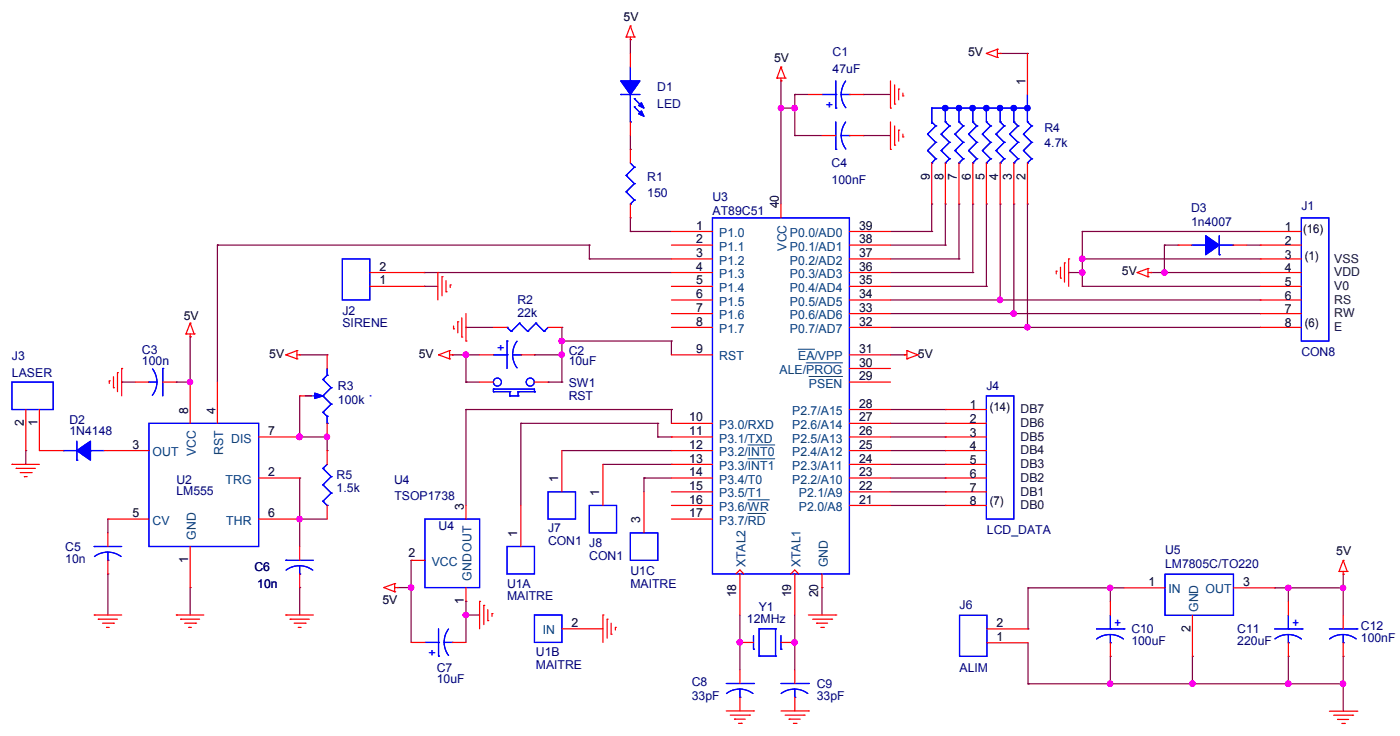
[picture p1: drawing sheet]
<svg xmlns="http://www.w3.org/2000/svg" width="296mm" height="156mm" viewBox="0 0 296 156" stroke-linecap="round" stroke-linejoin="round" font-family="sans-serif">
<!-- layer: Calque 1 -->
<path d="M86.9 124.2h.1M86.9 124.2v11.6M98.5 127.1h.1M98.5 127.1v2.9" fill="none" stroke="#800040" stroke-width=".25"/>
<circle cx="86.9" cy="124.2" r=".56" fill="#f0f"/>
<circle cx="86.9" cy="124.2" r=".56" fill="none" stroke="#f0f" stroke-width=".25"/>
<path d="M98.5 130h.1M98.5 130v5.8M98.5 130h2.9" fill="none" stroke="#800040" stroke-width=".25"/>
<circle cx="98.5" cy="130" r=".57" fill="#f0f"/>
<circle cx="98.5" cy="130" r=".57" fill="none" stroke="#f0f" stroke-width=".25"/>
<path d="M165.1 17.1h.1M165.1 17.1v26M165.1 22.9h.1" fill="none" stroke="#800040" stroke-width=".25"/>
<circle cx="165.1" cy="22.8" r=".56" fill="#f0f"/>
<circle cx="165.1" cy="22.8" r=".56" fill="none" stroke="#f0f" stroke-width=".25"/>
<path d="M168 20h.1M168 20h2.9M182.5 20h.1M182.5 20h5.8M165.1 22.9h.1M165.1 22.9h2.9M168 28.7h.1M168 22.9h.1M168 22.9v5.8M168 28.7h5.8M182.5 28.7h.1M182.5 28.7h5.8" fill="none" stroke="#800040" stroke-width=".25"/>
<circle cx="168" cy="22.8" r=".56" fill="#f0f"/>
<circle cx="168" cy="22.8" r=".56" fill="none" stroke="#f0f" stroke-width=".25"/>
<g fill="none" stroke="#800040" stroke-width=".25">
<path d="M133.3 8.4h.1M133.3 8.4v2.9M168 20h.1M168 20v2.9M46 51.8h.1M46 51.8v29M133.3 48.9h8.6M133.3 46.1h.1M133.3 48.9h.1M133.3 46.1v2.8M5.5 95.2h.1M5.5 95.2v3"/>
<path d="M37.3 80.8h.1M37.3 80.8h2.9M63.4 92.4h.1M63.4 92.4h5.8M22.8 109.7h.1M22.8 109.7v2.9M63.4 109.7h.1M63.4 109.7v5.8M22.8 121.3h.1M22.8 121.3v8.7M40.2 124.2h.1M40.2 124.2v5.8"/>
<path d="M63.4 124.2h.1M63.4 124.2v5.8"/>
</g>
<circle cx="69.1" cy="92.3" r=".56" fill="#f0f"/>
<circle cx="69.1" cy="92.3" r=".56" fill="none" stroke="#f0f" stroke-width=".25"/>
<circle cx="63.3" cy="92.3" r=".56" fill="#f0f"/>
<circle cx="63.3" cy="92.3" r=".56" fill="none" stroke="#f0f" stroke-width=".25"/>
<path d="M63.4 83.7h.1M63.4 83.7v8.7" fill="none" stroke="#800040" stroke-width=".25"/>
<circle cx="63.3" cy="92.3" r=".56" fill="#f0f"/>
<circle cx="63.3" cy="92.3" r=".56" fill="none" stroke="#f0f" stroke-width=".25"/>
<path d="M63.4 109.7h.1M63.4 109.7h5.8" fill="none" stroke="#800040" stroke-width=".25"/>
<circle cx="63.3" cy="109.7" r=".56" fill="#f0f"/>
<circle cx="63.3" cy="109.7" r=".56" fill="none" stroke="#f0f" stroke-width=".25"/>
<path d="M40.2 71.2h.1M40.2 71.2v9.6" fill="none" stroke="#800040" stroke-width=".25"/>
<circle cx="40.2" cy="80.8" r=".56" fill="#f0f"/>
<circle cx="40.2" cy="80.8" r=".56" fill="none" stroke="#f0f" stroke-width=".25"/>
<path d="M95.6 75h.1M95.6 75h2.9M113 75h.1M118.8 72.1h.1M118.8 72.1v2.9h-5.8M25.7 80.8h.1M25.7 80.8h2.9M115.9 80.8h.1M115.9 80.8h2.9M63.4 101h.1M63.4 101v8.7" fill="none" stroke="#800040" stroke-width=".25"/>
<circle cx="118.7" cy="75" r=".56" fill="#f0f"/>
<circle cx="118.7" cy="75" r=".56" fill="none" stroke="#f0f" stroke-width=".25"/>
<path d="M98.5 75h.1M98.5 75h2.9M98.5 80.8h.1M98.5 80.8h2.9" fill="none" stroke="#800040" stroke-width=".25"/>
<circle cx="98.5" cy="75" r=".57" fill="#f0f"/>
<circle cx="98.5" cy="75" r=".57" fill="none" stroke="#f0f" stroke-width=".25"/>
<path d="M98.5 69.2h.1M98.5 75v5.8M98.5 69.2h5.8M98.5 80.8h.1M156.4 135.8h.1M156.4 135.8v5.8M168 135.8h.1M168 135.8v5.8" fill="none" stroke="#800040" stroke-width=".25"/>
<circle cx="168" cy="135.8" r=".56" fill="#f0f"/>
<circle cx="168" cy="135.8" r=".56" fill="none" stroke="#f0f" stroke-width=".25"/>
<g fill="none" stroke="#800040" stroke-width=".25">
<path d="M211.5 11.3h5.7M217.2 11.3h.1M46 51.8h78.6M46 51.8h.1M89.7 57.6h.1M89.7 57.6h52.2M124.6 54.7h.1M124.6 51.8h.1M124.6 51.8v2.9M124.6 54.7h17.3M188.3 57.6h17.4M188.3 54.7h14.4"/>
<path d="M188.3 51.8h11.6M188.3 48.9h8.7M197 48.9h.1M197 43.1h.1M197 43.1v5.8M199.9 51.8h.1M199.9 43.1h.1M199.9 43.1v8.7M202.7 54.7h.1M202.7 43.1h.1M202.7 43.1v11.6M205.7 57.6h.1"/>
<path d="M205.7 43.1h.1M205.7 43.1v14.5M208.5 43.1h.1M208.5 43.1v17.4M211.5 43.1h.1M211.5 43.1v20.3M214.3 43.1h.1M214.3 43.1v23.2M217.2 43.1h.1M217.2 43.1v26.1M63.4 75h5.8M69.2 75h.1"/>
<path d="M89.7 60.5h.1M89.7 60.5h2.9M118.8 72.1h23.1M118.8 72.1h.1M118.8 75v5.8M141.9 72.1h.1M141.9 72.1v2.9M188.3 75h2.9M188.3 60.5h20.2M188.3 63.4h23.2M188.3 66.3h26M188.3 69.2h28.9"/>
<path d="M191.2 75h.1M208.5 60.5h.1M211.5 63.4h.1M214.3 66.3h.1M217.2 69.2h.1M69.2 95.2h.1M69.2 92.4v2.8M118.8 80.8h.1M188.3 98.2h11.6M188.3 95.2h11.6M188.3 92.4h11.6M188.3 89.5h11.6"/>
<path d="M188.3 86.6h11.6M199.9 98.2h.1M199.9 95.2h.1M199.9 92.4h.1M199.9 89.5h.1M199.9 86.6h.1M188.3 106.8h11.6M188.3 104h11.6M188.3 101h11.6M199.9 106.8h.1M199.9 104h.1M199.9 101h.1"/>
<path d="M173.8 124.2h.1M173.8 124.2v5.8"/>
</g>
<circle cx="118.7" cy="72.1" r=".56" fill="#f0f"/>
<circle cx="118.7" cy="72.1" r=".56" fill="none" stroke="#f0f" stroke-width=".25"/>
<path d="M118.8 69.2h.1M118.8 69.2v2.9M217.2 69.2h49.2M266.4 69.2h.1" fill="none" stroke="#800040" stroke-width=".25"/>
<circle cx="217.2" cy="69.2" r=".56" fill="#f0f"/>
<circle cx="217.2" cy="69.2" r=".56" fill="none" stroke="#f0f" stroke-width=".25"/>
<path d="M214.3 66.3h52.1M266.4 66.3h.1" fill="none" stroke="#800040" stroke-width=".25"/>
<circle cx="214.3" cy="66.3" r=".57" fill="#f0f"/>
<circle cx="214.3" cy="66.3" r=".57" fill="none" stroke="#f0f" stroke-width=".25"/>
<path d="M211.5 63.4h54.9M266.4 63.4h.1" fill="none" stroke="#800040" stroke-width=".25"/>
<circle cx="211.4" cy="63.4" r=".56" fill="#f0f"/>
<circle cx="211.4" cy="63.4" r=".56" fill="none" stroke="#f0f" stroke-width=".25"/>
<path d="M228.8 57.6h.1M228.8 57.6v2.9M228.8 60.5h37.6M228.8 60.5h.1" fill="none" stroke="#800040" stroke-width=".25"/>
<circle cx="228.8" cy="57.6" r=".57" fill="#f0f"/>
<circle cx="228.8" cy="57.6" r=".57" fill="none" stroke="#f0f" stroke-width=".25"/>
<path d="M228.8 54.7h37.6M266.4 54.7h.1" fill="none" stroke="#800040" stroke-width=".25"/>
<circle cx="228.8" cy="54.7" r=".57" fill="#f0f"/>
<circle cx="228.8" cy="54.7" r=".57" fill="none" stroke="#f0f" stroke-width=".25"/>
<path d="M225.9 57.6h2.9M228.8 57.6h.1M228.8 54.7h.1M228.8 54.7v2.9M156.4 135.8h.1M156.4 130v5.8" fill="none" stroke="#800040" stroke-width=".25"/>
<circle cx="156.4" cy="135.8" r=".57" fill="#f0f"/>
<circle cx="156.4" cy="135.8" r=".57" fill="none" stroke="#f0f" stroke-width=".25"/>
<g fill="none" stroke="#800040" stroke-width=".25">
<path d="M133.3 31.6h.1M133.3 28.7v2.9M228.8 48.9h37.6M228.8 48.9h.1M228.8 54.7h.1M228.8 48.9v5.8M246.2 57.6h.1M246.2 57.6h20.2M98.5 86.6h.1M98.5 86.6v20.2M98.5 86.6h43.4M110.1 89.5h.1"/>
<path d="M110.1 89.5v17.3M110.1 89.5h29M118.8 95.2h23.1M127.5 98.2h14.4M139.1 89.5h.1M139.1 92.4h.1M139.1 89.5v2.9M139.1 92.4h2.8M141.9 86.6h.1M141.9 92.4h.1M141.9 95.2h.1M141.9 98.2h.1"/>
<path d="M141.9 86.6v2.9M86.9 118.4h.1M86.9 118.4v5.8M136.1 101h.1M136.1 101v3M136.1 101h5.8M84 124.2h2.9M86.9 124.2h.1M168 135.8h.1M168 130v5.8"/>
</g>
<circle cx="246.2" cy="57.6" r=".56" fill="#f0f"/>
<circle cx="246.2" cy="57.6" r=".56" fill="none" stroke="#f0f" stroke-width=".25"/>
<path d="M243.3 57.6h.1M246.2 51.8h.1M246.2 51.8h2.9M246.2 51.8v5.8h-2.9M249.1 51.8h.1M263.6 51.8h2.8M266.4 51.8h.1" fill="none" stroke="#800040" stroke-width=".25"/>
<g fill="none" stroke="#f00" stroke-width=".25">
<path d="M132.4 7.8h1.7M132.4 7.8h.1M133.3 8.4h.1M133.3 5.5h.1M133.3 7.8v.6M133.3 5.5l.8 2.3M133.3 5.5l-.9 2.3M134.1 7.8h.1M164.3 16.5h1.7M164.3 16.5h.1M165.1 14.2l-.8 2.3M165.1 17.1h.1"/>
<path d="M165.1 14.2h.1M165.1 16.5v.6M165.1 14.2l.9 2.3M166 16.5h.1M188.3 17.1v5.8M189.1 17.9v4.1M190 18.8h.1M190 18.8v2.3M190.9 19.7v.6M208.5 11.3l2.4 .8M208.5 11.3h.1M210.9 12.1h.1"/>
<path d="M210.9 10.4h.1M210.9 10.4v1.7M210.9 11.3h.6M210.9 10.4l-2.4 .9M211.5 11.3h.1M188.3 22.9h.1M188.3 31.6h.1M188.3 25.8v5.8M189.1 22h.1M189.1 30.7h.1M189.1 26.6v4.1M190 27.5h.1"/>
<path d="M190 27.5v2.3M190.9 20.3h.1M190.9 28.9h.1M190.9 28.4v.5M92.6 57.6h.1M92.6 57.6v5.8M93.4 58.5h.1M93.4 58.5v4M94.3 59.3v2.4M223.3 57.3h.1M223.3 57.3v.6M224.2 58.8h.1"/>
<path d="M224.2 56.5v2.3M225 55.6h.1M225 55.6v4M225.9 54.7h.1M225.9 54.7v5.8M240.4 57.6h.1M240.4 57.6l2.3 .9M242.7 56.8h.1M242.7 58.5h.1M242.7 56.8v1.7M242.7 57.6h.6M242.7 56.8l-2.3 .8"/>
<path d="M243.3 57.6h.1M24 79.6v2.4M24.8 78.8h.1M24.8 78.8v4M25.7 77.9h.1M25.7 77.9v5.8M39.3 70.6h.1M39.3 70.6h1.8M40.2 71.2h.1M40.2 68.3h.1M40.2 70.6v.6M40.2 68.3l-.9 2.3"/>
<path d="M40.2 68.3l.9 2.3M41.1 70.6h.1M60.4 75h.1M60.4 75l2.4 .9M62.8 74.1h.1M62.8 75.9h.1M62.8 74.1v1.8M62.8 75h.6M62.8 74.1l-2.4 .9M63.4 75h.1M92.7 75l2.3 .9M92.7 75h.1"/>
<path d="M94.3 61.7h.1M95 75.9h.1M95 74.1h.1M95 75h.6M95 74.1v1.8M95 74.1l-2.3 .9M95.2 60.2h.1M95.2 60.2v.6M95.6 75h.1M95.9 69.5h.1M95.9 68.9v.6M96.8 68h.1"/>
<path d="M96.8 68v2.4M97.6 71.2h.1M97.6 67.2v4M98.5 72.1h.1M98.5 66.3v5.8M101.4 75h2.9M110.1 75h2.9M191.2 75h.5M191.2 75h.1M191.7 74.1l2.4 .9M191.7 75.9h.1M191.7 74.1h.1"/>
<path d="M191.7 74.1v1.8M194.1 75h.1M194.1 75l-2.4 .9M2.5 98.2h.1M2.5 98.2h5.8M3.4 99h4.1M3.4 99h.1M4.3 99.9h2.3M6.6 99.9h.1M23.1 80.5h.1M23.1 80.5v.6M24 82h.1"/>
<path d="M127.5 98.2v8.6M5.2 100.7h.5M5.2 100.7h.1M22.8 112.6v2.9M22.8 118.4v2.9M86.9 118.4h2.9M98.5 106.8v2.9M19.9 130h.1M19.9 130h5.8M20.8 130.9h4M20.8 130.9h.1M21.7 131.7h2.3"/>
<path d="M22.5 132.6h.6M22.5 132.6h.1M24 131.7h.1M37.3 130h.1M37.3 130h5.8M38.2 130.9h.1M38.2 130.9h4M39 131.7h2.3M39.9 132.6h.6M39.9 132.6h.1M41.3 131.7h.1M60.4 130h.1"/>
<path d="M60.4 130h5.8M61.3 130.9h4.1M61.3 130.9h.1M62.2 131.7h2.3M63.1 132.6h.6M63.1 132.6h.1M64.5 131.7h.1M81.2 124.2h.1M81.2 124.2l2.2 .9M83.4 123.4l-2.2 .8M83.4 125.1h.1M83.4 123.4h.1"/>
<path d="M83.4 123.4v1.7M83.4 124.2h.6M84 124.2h.1M98.5 124.2v2.9M101.4 127.1h.1M101.4 127.1v5.8M102.3 128h.1M102.3 128v4M103.1 131.2h.1M103.1 128.9v2.3M104 129.7h.1M104 129.7v.6"/>
<path d="M127.5 130h.1M127.5 130v5.8M128.4 130.9h.1M128.4 130.9v4M129.2 134.1h.1M129.2 131.7v2.4M130.1 132.6h.1M130.1 132.6v.6M170.9 130h5.8M171.8 130.9h4M172.6 131.7h2.4M172.6 131.7h.1"/>
<path d="M173.5 132.6h.6M174.1 132.6h.1M175.8 130.9h.1M176.7 130h.1M153.5 150.3h5.8M154.4 151.2h4.1M155.3 152h.1M155.3 152h2.3M156.1 152.9h.6M156.7 152.9h.1M158.5 151.2h.1M159.3 150.3h.1"/>
<path d="M165.1 150.3h5.8M166 151.2h4M166.8 152h2.4M166.8 152h.1M167.7 152.9h.6M168.3 152.9h.1M170 151.2h.1M170.9 150.3h.1"/>
</g>
<g fill="none" stroke="#00f" stroke-width=".25">
<path d="M104.3 75h2.9M107.2 72.1h.1M107.2 75h.1M107.2 72.1v5.8M108.4 75l.2 1.5 .7 1.3M108.4 75h1.7M109.3 72.1l-.7 1.4-.2 1.5M110.1 75h.1M19.9 115.5h.1M19.9 115.5h5.8M22.8 116.7l1.5 .2 1.3 .7M22.8 118.4h.1"/>
<path d="M22.8 116.7l-1.5 .2-1.3 .7M22.8 116.7v1.7M89.8 109.7h11.6v14.5h-11.6zM124.6 106.8h5.7v5.8h-5.7z"/>
</g>
<path d="M66.5 83.1l1.8 .6-1.8 .5z" fill="#00f"/>
<g fill="none" stroke="#00f" stroke-width=".25">
<path d="M69.2 79.3h.1M69.2 77.9v1.4M69.2 79.3l-.9 .9M66.5 83.1l1.8 .6-1.8 .5zM68.3 80.2h.1M68.3 83.7h.1M68.3 87.2h.1M68.3 80.2l1.7 1.8M68.3 83.7l1.7 1.7M68.3 87.2l.9 .8M69.2 88h.1M69.2 89.5h.1"/>
<path d="M69.2 88v1.5M70 82h.1M70 85.4h.1M70 82l-1.7 1.7M70 85.4l-1.7 1.8M78.2 83.7h.1"/>
</g>
<path d="M66.5 83.1l1.8 .6-1.8 .5z" fill="#00f"/>
<g fill="none" stroke="#00f" stroke-width=".25">
<path d="M217.2 20v5.8M176.7 31.6h.1M176.7 25.8v5.8M177.8 28.7l.3 1.5 .7 1.3M177.8 28.7h1.8M178.8 25.8l-.7 1.3-.3 1.6M179.6 28.7h.1M196.1 31.8h.1M196.1 28.4h.1M196.1 31.8l1.7 1.8M196.1 28.4l1.7 1.7M197 34.5h.1"/>
<path d="M197 22.9h.1M197 26.1h.1M197 25.8l.8 .8M197 22.9v3.2M197 22.9h20.2M197.8 33.6h.1M197.8 30.1h.1M197.8 26.6h.1M197.8 33.6l-.8 .9M197.8 30.1l-1.7 1.7M197.8 26.6l-1.7 1.8M199 31.8h.1"/>
<path d="M199 28.4h.1M199 31.8l1.7 1.8M199 28.4l1.7 1.7M199.9 34.5h.1M199.9 25.8h.1M199.9 25.8l.8 .8M199.9 22.9v2.9M200.7 33.6h.1M200.7 30.1h.1M200.7 26.6h.1M200.7 33.6l-.8 .9M200.7 30.1l-1.7 1.7"/>
<path d="M200.7 26.6l-1.7 1.8M201.9 31.8h.1M201.9 28.4h.1M201.9 31.8l1.7 1.8M201.9 28.4l1.7 1.7M202.7 34.5h.1M202.7 25.8h.1M202.7 25.8l.9 .8M202.7 22.9v2.9M203.6 33.6h.1M203.6 30.1h.1M203.6 26.6h.1"/>
<path d="M203.6 33.6l-.9 .9M203.6 30.1l-1.7 1.7M203.6 26.6l-1.7 1.8M204.8 31.8h.1M204.8 28.4h.1M204.8 31.8l1.7 1.8M204.8 28.4l1.7 1.7M205.7 34.5h.1M205.7 25.8h.1M205.7 25.8l.8 .8M205.7 22.9v2.9M206.5 33.6h.1"/>
<path d="M206.5 30.1h.1M206.5 26.6h.1M206.5 33.6l-.8 .9M206.5 30.1l-1.7 1.7M206.5 26.6l-1.7 1.8M207.7 31.8h.1M207.7 28.4h.1M207.7 31.8l1.7 1.8M207.7 28.4l1.7 1.7M208.5 34.5h.1M208.5 25.8h.1M208.5 25.8l.9 .8"/>
<path d="M208.5 22.9v2.9M209.4 33.6h.1M209.4 30.1h.1M209.4 26.6h.1M209.4 33.6l-.9 .9M209.4 30.1l-1.7 1.7M209.4 26.6l-1.7 1.8M210.6 31.8h.1M210.6 28.4h.1M210.6 31.8l1.7 1.8M210.6 28.4l1.7 1.7M211.5 34.5h.1"/>
<path d="M211.5 25.8h.1M211.5 25.8l.8 .8M211.5 22.9v2.9M212.3 33.6h.1M212.3 30.1h.1M212.3 26.6h.1M212.3 33.6l-.8 .9M212.3 30.1l-1.7 1.7M212.3 26.6l-1.7 1.8M213.4 31.8h.1M213.4 28.4h.1M213.4 31.8l1.8 1.8"/>
<path d="M213.4 28.4l1.8 1.7M214.3 34.5h.1M214.3 25.8h.1M214.3 25.8l.9 .8M214.3 22.9v2.9M215.2 33.6h.1M215.2 30.1h.1M215.2 26.6h.1M215.2 33.6l-.9 .9M215.2 30.1l-1.8 1.7M215.2 26.6l-1.8 1.8M216.4 31.8h.1"/>
<path d="M216.4 28.4h.1M216.4 31.8l1.7 1.8M216.4 28.4l1.7 1.7M217.2 34.5h.1M217.2 25.8h.1M217.2 25.8l.9 .8M218.1 33.6h.1M218.1 30.1h.1M218.1 26.6h.1M218.1 33.6l-.9 .9M218.1 30.1l-1.7 1.7M218.1 26.6l-1.7 1.8"/>
<path d="M69.2 79.3h.1M69.2 77.9v1.4M69.2 79.3l-.9 .9M64.5 83.7h2.8M66.5 83.1l1.8 .6-1.8 .5zM68.3 80.2h.1M68.3 83.7h.1M68.3 87.2h.1M68.3 80.2l1.7 1.8M68.3 83.7l1.7 1.7M68.3 87.2l.9 .8M69.2 88h.1"/>
<path d="M69.2 89.5h.1M69.2 88v1.5M70 82h.1M70 85.4h.1M70 82l-1.7 1.7M70 85.4l-1.7 1.8M89.8 135.8h2.9M92.7 138.7h.1M92.7 135.8h.1M92.7 132.9v5.8M93.9 135.8l.2 1.5 .7 1.3M93.9 135.8h1.7"/>
<path d="M94.8 133l-.7 1.3-.2 1.5M95.6 135.8h.1M113 130h5.8v5.8h-5.8z"/>
</g>
<path d="M173.8 28.7h2.9M179.6 28.7h2.9M69.2 75v2.9M63.4 83.7h2.5M69.2 89.5v2.9M86.9 135.8h2.9M95.6 135.8h2.9M118.8 132.9h8.7" fill="none" stroke="#f00" stroke-width=".25"/>
<circle cx="217.2" cy="22.8" r=".56" fill="#00f"/>
<circle cx="217.2" cy="22.8" r=".56" fill="none" stroke="#00f" stroke-width=".25"/>
<circle cx="214.3" cy="22.9" r=".57" fill="#00f"/>
<circle cx="214.3" cy="22.9" r=".57" fill="none" stroke="#00f" stroke-width=".25"/>
<circle cx="211.4" cy="22.8" r=".56" fill="#00f"/>
<circle cx="211.4" cy="22.8" r=".56" fill="none" stroke="#00f" stroke-width=".25"/>
<circle cx="208.5" cy="22.8" r=".56" fill="#00f"/>
<circle cx="208.5" cy="22.8" r=".56" fill="none" stroke="#00f" stroke-width=".25"/>
<circle cx="202.7" cy="22.8" r=".56" fill="#00f"/>
<circle cx="202.7" cy="22.8" r=".56" fill="none" stroke="#00f" stroke-width=".25"/>
<circle cx="205.6" cy="22.8" r=".56" fill="#00f"/>
<circle cx="205.6" cy="22.8" r=".56" fill="none" stroke="#00f" stroke-width=".25"/>
<circle cx="199.8" cy="22.9" r=".57" fill="#00f"/>
<g fill="none" stroke="#00f" stroke-width=".25">
<path d="M217.2 20v5.8M196.1 31.8h.1M196.1 28.4h.1M196.1 31.8l1.7 1.8M196.1 28.4l1.7 1.7M197 34.5h.1M197 22.9h.1M197 26.1h.1M197 25.8l.8 .8M197 22.9v3.2M197 22.9h20.2M197.8 33.6h.1"/>
<path d="M197.8 30.1h.1M197.8 26.6h.1M197.8 33.6l-.8 .9M197.8 30.1l-1.7 1.7M197.8 26.6l-1.7 1.8M199 31.8h.1M199 28.4h.1M199 31.8l1.7 1.8M199 28.4l1.7 1.7M199.9 34.5h.1M199.9 25.8h.1M199.9 25.8l.8 .8"/>
<path d="M199.9 22.9v2.9M200.7 33.6h.1M200.7 30.1h.1M200.7 26.6h.1M200.7 33.6l-.8 .9M200.7 30.1l-1.7 1.7M200.7 26.6l-1.7 1.8M201.9 31.8h.1M201.9 28.4h.1M201.9 31.8l1.7 1.8M201.9 28.4l1.7 1.7M202.7 34.5h.1"/>
<path d="M202.7 25.8h.1M202.7 25.8l.9 .8M202.7 22.9v2.9M203.6 33.6h.1M203.6 30.1h.1M203.6 26.6h.1M203.6 33.6l-.9 .9M203.6 30.1l-1.7 1.7M203.6 26.6l-1.7 1.8M204.8 31.8h.1M204.8 28.4h.1M204.8 31.8l1.7 1.8"/>
<path d="M204.8 28.4l1.7 1.7M205.7 34.5h.1M205.7 25.8h.1M205.7 25.8l.8 .8M205.7 22.9v2.9M206.5 33.6h.1M206.5 30.1h.1M206.5 26.6h.1M206.5 33.6l-.8 .9M206.5 30.1l-1.7 1.7M206.5 26.6l-1.7 1.8M207.7 31.8h.1"/>
<path d="M207.7 28.4h.1M207.7 31.8l1.7 1.8M207.7 28.4l1.7 1.7M208.5 34.5h.1M208.5 25.8h.1M208.5 25.8l.9 .8M208.5 22.9v2.9M209.4 33.6h.1M209.4 30.1h.1M209.4 26.6h.1M209.4 33.6l-.9 .9M209.4 30.1l-1.7 1.7"/>
<path d="M209.4 26.6l-1.7 1.8M210.6 31.8h.1M210.6 28.4h.1M210.6 31.8l1.7 1.8M210.6 28.4l1.7 1.7M211.5 34.5h.1M211.5 25.8h.1M211.5 25.8l.8 .8M211.5 22.9v2.9M212.3 33.6h.1M212.3 30.1h.1M212.3 26.6h.1"/>
<path d="M212.3 33.6l-.8 .9M212.3 30.1l-1.7 1.7M212.3 26.6l-1.7 1.8M213.4 31.8h.1M213.4 28.4h.1M213.4 31.8l1.8 1.8M213.4 28.4l1.8 1.7M214.3 34.5h.1M214.3 25.8h.1M214.3 25.8l.9 .8M214.3 22.9v2.9M215.2 33.6h.1"/>
<path d="M215.2 30.1h.1M215.2 26.6h.1M215.2 33.6l-.9 .9M215.2 30.1l-1.8 1.7M215.2 26.6l-1.8 1.8M216.4 31.8h.1M216.4 28.4h.1M216.4 31.8l1.7 1.8M216.4 28.4l1.7 1.7M217.2 34.5h.1M217.2 25.8h.1M217.2 25.8l.9 .8"/>
<path d="M218.1 33.6h.1M218.1 30.1h.1M218.1 26.6h.1M218.1 33.6l-.9 .9M218.1 30.1l-1.7 1.7M218.1 26.6l-1.7 1.8"/>
<circle cx="199.8" cy="22.9" r=".57"/>
</g>
<circle cx="217.2" cy="22.8" r=".56" fill="#00f"/>
<circle cx="217.2" cy="22.8" r=".56" fill="none" stroke="#00f" stroke-width=".25"/>
<circle cx="214.3" cy="22.9" r=".57" fill="#00f"/>
<circle cx="214.3" cy="22.9" r=".57" fill="none" stroke="#00f" stroke-width=".25"/>
<circle cx="211.4" cy="22.8" r=".56" fill="#00f"/>
<circle cx="211.4" cy="22.8" r=".56" fill="none" stroke="#00f" stroke-width=".25"/>
<circle cx="208.5" cy="22.8" r=".56" fill="#00f"/>
<circle cx="208.5" cy="22.8" r=".56" fill="none" stroke="#00f" stroke-width=".25"/>
<circle cx="202.7" cy="22.8" r=".56" fill="#00f"/>
<circle cx="202.7" cy="22.8" r=".56" fill="none" stroke="#00f" stroke-width=".25"/>
<circle cx="205.6" cy="22.8" r=".56" fill="#00f"/>
<circle cx="205.6" cy="22.8" r=".56" fill="none" stroke="#00f" stroke-width=".25"/>
<circle cx="199.8" cy="22.9" r=".57" fill="#00f"/>
<g fill="none" stroke="#00f" stroke-width=".25">
<path d="M131.2 20h4.1M131.2 20h.1M133.3 17.1h.1M133.3 14.2v2.9M133.3 20v5.8M133.3 25.8h.1M159.3 137.2h.1M159.3 134.4v2.8M160.5 132.9h3.5M160.5 138.7h.1M160.5 132.9h.1M160.5 132.9v5.8"/>
<path d="M160.5 138.7h3.5M164 138.7h.1M164 132.9h.1M164 132.9v5.8M165.1 137.2h.1M165.1 134.4v2.8"/>
<circle cx="199.8" cy="22.9" r=".57"/>
</g>
<path d="M217.2 11.3v8.7M197 34.5v8.6M199.9 34.5v8.6M202.7 34.5v8.6M205.7 34.5v8.6M208.5 34.5v8.6M211.5 34.5v8.6M214.3 34.5v8.6M217.2 34.5v8.6M156.4 135.8h2.9M165.1 135.8h2.9" fill="none" stroke="#f00" stroke-width=".25"/>
<path d="M131.2 17.1h4.1l-2 2.9z" fill-rule="evenodd" fill="#00f"/>
<path d="M131.2 17.1h4.1l-2 2.9z" fill="none" stroke="#00f" stroke-width=".25"/>
<path d="M135.6 23.4l.5 1.2-1.1-.6z" fill-rule="evenodd" fill="#00f"/>
<path d="M135.6 23.4l.5 1.2-1.1-.6z" fill="none" stroke="#00f" stroke-width=".25"/>
<path d="M135.6 21.7l.5 1.2-1.1-.6z" fill-rule="evenodd" fill="#00f"/>
<path d="M131.2 20h4.1M131.2 20h.1M133.3 17.1h.1M133.3 14.2v2.9M133.3 20v5.8M133.3 25.8h.1M134.1 20.9l1.8 1.7M134.1 22.6l1.8 1.7M134.1 20.9h.1M134.1 22.6h.1M135.6 21.7l.5 1.2-1.1-.6z" fill="none" stroke="#00f" stroke-width=".25"/>
<path d="M131.2 17.1h4.1l-2 2.9z" fill-rule="evenodd" fill="#00f"/>
<path d="M131.2 17.1h4.1l-2 2.9z" fill="none" stroke="#00f" stroke-width=".25"/>
<path d="M135.6 23.4l.5 1.2-1.1-.6z" fill-rule="evenodd" fill="#00f"/>
<path d="M135.6 23.4l.5 1.2-1.1-.6z" fill="none" stroke="#00f" stroke-width=".25"/>
<path d="M135.6 21.7l.5 1.2-1.1-.6z" fill-rule="evenodd" fill="#00f"/>
<g fill="none" stroke="#00f" stroke-width=".25">
<path d="M132.4 37.1h.1M132.4 37.1l1.7 1.7M133.3 34.5l.8 .8M134.1 20.9l1.8 1.7M134.1 22.6l1.8 1.7M134.1 20.9h.1M134.1 22.6h.1M134.1 35.3h.1M134.1 38.8h.1M134.1 35.3l-1.7 1.8M134.1 38.8l-1.7 1.7M135.6 21.7l.5 1.2-1.1-.6z"/>
<path d="M72.4 54.7h5.8v8.7h-5.8zM132.4 40.5h.1M132.4 40.5l1.7 1.8M133.3 43.1h.1M134.1 42.3h.1M134.1 42.3l-.8 .8M150.6 46.1h29v75.2h-29zM252 51.8h2.9M254.9 51.8h.1M257.8 53.8h.1M257.8 49.8v4M257.8 51.8h2.8"/>
<path d="M260.6 51.8h.1M275.1 46.1h5.8v26h-5.8zM32.2 78a4.6 4.6 0 0 1 0 5.6M34.4 77.9h.1M34.4 77.9v5.8M107.2 69.2l.9 .9M107.2 69.2h.1M108.1 70.1h.1M109.8 68.3l1.8 1.8M109.8 68.3h.1M109.8 68.3l-1.7 1.8M111.6 70.1h.1"/>
<path d="M113.3 68.3l1.7 1.8M113.3 68.3h.1M113.3 68.3l-1.7 1.8M115 70.1h.1M115.9 69.2l-.9 .9M2.5 80.8h8.8v5.8h-8.8zM31.5 80.8h1.7M31.5 80.8h.1M68.3 99h.1M68.3 99l1.7 1.7M69.2 98.2l-.9 .8M208.5 83.7h5.8v26h-5.8z"/>
<path d="M60.4 118.4h.1M60.4 118.4h5.8M63.4 119.6l1.4 .2 1.3 .7M63.4 119.6l-1.6 .2-1.3 .7M63.4 119.6v1.7M68.3 102.5h.1M68.3 106h.1M68.3 102.5l1.7 1.7M68.3 106l.9 .8M69.2 106.8h.1M70 100.7h.1M70 104.2h.1"/>
<path d="M70 100.7l-1.7 1.8M70 104.2l-1.7 1.8M115.9 104h5.8v5.7h-5.8zM133.3 112.6h5.8v5.8h-5.8zM63.4 121.3h.1M153.5 144.5h5.8M156.4 145.7l1.5 .2 1.3 .7M156.4 147.4h.1M156.4 145.7l-1.5 .2-1.3 .7M156.4 145.7v1.7M159.3 144.5h.1M165.1 144.5h5.8"/>
<path d="M168 145.7l1.5 .2 1.3 .7M168 147.4h.1M168 145.7l-1.5 .2-1.4 .7M168 145.7v1.7M170.9 144.5h.1"/>
</g>
<g fill="none" stroke="#f00" stroke-width=".25">
<path d="M133.3 11.3v2.9M133.3 25.8v2.9M133.3 31.6v2.9M78.2 57.6h11.5M133.3 43.1v3M141.9 48.9h8.7M141.9 51.8h8.7M141.9 54.7h8.7M141.9 57.6h8.7M165.1 43.1v3M179.6 48.9h8.7M179.6 51.8h8.7"/>
<path d="M179.6 54.7h8.7M179.6 57.6h8.7M266.4 48.9h8.7M266.4 51.8h8.7M266.4 54.7h8.7M266.4 57.6h8.7M78.2 60.5h11.5M104.3 69.2h2.9M115.9 69.2h2.9M141.9 75h8.7M141.9 60.5h8.7M141.9 63.4h8.7"/>
<path d="M141.9 66.3h8.7M141.9 69.2h8.7M179.6 75h8.7M179.6 77.9h8.7M179.6 60.5h8.7M179.6 63.4h8.7M179.6 66.3h8.7M179.6 69.2h8.7M266.4 60.5h8.7M266.4 63.4h8.7M266.4 66.3h8.7M266.4 69.2h8.7"/>
<path d="M5.5 86.6v8.6M8.3 86.6v8.6M28.6 80.8h2.9M34.4 80.8h2.9M69.2 95.2v3M118.8 95.2v8.8M141.9 98.2h8.7M141.9 95.2h8.7M141.9 92.4h8.7M141.9 89.5h8.7M179.6 80.8h8.7M179.6 98.2h8.7"/>
<path d="M179.6 95.2h8.7M179.6 92.4h8.7M179.6 89.5h8.7M179.6 86.6h8.7M199.9 98.2h8.6M199.9 95.2h8.6M199.9 92.4h8.6M199.9 89.5h8.6M199.9 86.6h8.6M63.4 115.5v2.9M69.2 106.8v2.9M136.1 104v8.6"/>
<path d="M141.9 106.8h8.7M141.9 104h8.7M141.9 101h8.7M141.9 109.7h8.7M179.6 106.8h8.7M179.6 104h8.7M179.6 101h8.7M199.9 106.8h8.6M199.9 104h8.6M199.9 101h8.6M63.4 121.3v2.9M156.4 121.3v8.7"/>
<path d="M157.3 121.3l-.9-.8-.8 .8M168 121.3v8.7M168.9 121.3l-.9-.8-.8 .8M173.8 121.3v2.9M156.4 141.6v2.9M156.4 147.4v2.9M168 141.6v2.9M168 147.4v2.9"/>
</g>
<path d="M168.7 73.8h3.5M170.4 76.7h7.7M171 79.6h7.1M158.1 94.1h5.7M158.1 97h5.7M158.1 105.7h4.5M158.1 108.5h3.8" fill="none" stroke="#004080" stroke-width=".21"/>
<path d="M254.9 49.8l2.9 2-2.9 2z" fill-rule="evenodd" fill="#00f"/>
<path d="M252 51.8h2.9M254.9 51.8h.1M254.9 49.8l2.9 2-2.9 2zM257.8 53.8h.1M257.8 49.8v4M257.8 51.8h2.8M260.6 51.8h.1" fill="none" stroke="#00f" stroke-width=".25"/>
<path d="M254.9 49.8l2.9 2-2.9 2z" fill-rule="evenodd" fill="#00f"/>
<g fill="none" stroke="#00f" stroke-width=".25">
<path d="M173.8 20h2.9M176.7 20h.1M176.7 17.1v5.8M177.8 20l.3 1.5 .7 1.3M177.8 20h1.8M178.8 17.1l-.7 1.4-.3 1.5M179.6 20h.1M176.7 22.9h.1M254.9 49.8l2.9 2-2.9 2zM13.4 95.2h.1M13.4 95.2h2.8M16.2 97.3h.1"/>
<path d="M16.2 93.3v4M19.1 95.2h.1M19.1 95.2h2.9M31.5 89.5h23.2v26h-23.2zM104.3 82.2h8.7v.6M104.3 82.2h.1M104.3 82.8h.1M104.3 82.2v.6M104.3 82.8h3.5M107.8 82.8h.1M107.8 83.7h.1M107.8 82.8v.9"/>
<path d="M107.8 83.7h1.7M109.5 83.7h.1M109.5 82.8h.1M109.5 82.8h3.5M109.5 82.8v.9M113 82.8h.1M107.2 115.5h5.8v5.8h-5.8z"/>
<circle cx="105.2" cy="80.8" r=".85"/>
<circle cx="112.1" cy="80.8" r=".85"/>
</g>
<g fill="none" stroke="#f00" stroke-width=".25">
<path d="M170.9 20h2.9M179.6 20h2.9M249.1 51.8h2.9M260.6 51.8h3M22.8 95.2h8.7M40.2 80.8v8.7M46 80.8v8.7M54.7 92.4h8.7M101.4 80.8h2.9M113 80.8h2.9M22.8 109.7h8.7M40.2 115.5v8.7"/>
<path d="M54.7 109.7h8.7M54.7 101h8.7M110.1 106.8v8.7"/>
</g>
<path d="M16.2 95.2l2.9-1.9v4z" fill-rule="evenodd" fill="#00f"/>
<path d="M13.4 95.2h.1M13.4 95.2h2.8M16.2 95.2l2.9-1.9v4zM16.2 97.3h.1M16.2 93.3v4M19.1 95.2h.1M19.1 95.2h2.9" fill="none" stroke="#00f" stroke-width=".25"/>
<path d="M16.2 95.2l2.9-1.9v4z" fill-rule="evenodd" fill="#00f"/>
<path d="M16.2 95.2l2.9-1.9v4z" fill="none" stroke="#00f" stroke-width=".25"/>
<path d="M8.3 95.2h5.1M22 95.2h.8" fill="none" stroke="#f00" stroke-width=".25"/>
<circle cx="86.9" cy="124.2" r=".56" fill="#f0f"/>
<circle cx="86.9" cy="124.2" r=".56" fill="none" stroke="#f0f" stroke-width=".25"/>
<circle cx="98.5" cy="130" r=".57" fill="#f0f"/>
<circle cx="98.5" cy="130" r=".57" fill="none" stroke="#f0f" stroke-width=".25"/>
<circle cx="165.1" cy="22.8" r=".56" fill="#f0f"/>
<circle cx="165.1" cy="22.8" r=".56" fill="none" stroke="#f0f" stroke-width=".25"/>
<circle cx="168" cy="22.8" r=".56" fill="#f0f"/>
<circle cx="168" cy="22.8" r=".56" fill="none" stroke="#f0f" stroke-width=".25"/>
<circle cx="69.1" cy="92.3" r=".56" fill="#f0f"/>
<circle cx="69.1" cy="92.3" r=".56" fill="none" stroke="#f0f" stroke-width=".25"/>
<circle cx="63.3" cy="92.3" r=".56" fill="#f0f"/>
<circle cx="63.3" cy="92.3" r=".56" fill="none" stroke="#f0f" stroke-width=".25"/>
<circle cx="63.3" cy="92.3" r=".56" fill="#f0f"/>
<circle cx="63.3" cy="92.3" r=".56" fill="none" stroke="#f0f" stroke-width=".25"/>
<circle cx="63.3" cy="109.7" r=".56" fill="#f0f"/>
<circle cx="63.3" cy="109.7" r=".56" fill="none" stroke="#f0f" stroke-width=".25"/>
<circle cx="40.2" cy="80.8" r=".56" fill="#f0f"/>
<circle cx="40.2" cy="80.8" r=".56" fill="none" stroke="#f0f" stroke-width=".25"/>
<circle cx="118.7" cy="75" r=".56" fill="#f0f"/>
<circle cx="118.7" cy="75" r=".56" fill="none" stroke="#f0f" stroke-width=".25"/>
<circle cx="98.5" cy="75" r=".57" fill="#f0f"/>
<circle cx="98.5" cy="75" r=".57" fill="none" stroke="#f0f" stroke-width=".25"/>
<path d="M217.3 124.3h.1M217.3 132.9h.1M217.3 124.3v8.6M217.3 135.9v8.6M217.3 124.3h20.3M234.7 124.3h.1M234.7 138.7h.1M234.7 138.7v5.8h-17.4M252.1 138.7h.1M252.1 138.7v5.8M217.3 144.5h.1" fill="none" stroke="#800040" stroke-width=".25"/>
<circle cx="234.7" cy="144.5" r=".56" fill="#f0f"/>
<circle cx="234.7" cy="144.5" r=".56" fill="none" stroke="#f0f" stroke-width=".25"/>
<path d="M234.7 124.3h.1M234.7 124.3v2.9M234.7 144.5h.1M234.7 144.5h17.4" fill="none" stroke="#800040" stroke-width=".25"/>
<circle cx="234.7" cy="124.3" r=".56" fill="#f0f"/>
<circle cx="234.7" cy="124.3" r=".56" fill="none" stroke="#f0f" stroke-width=".25"/>
<path d="M269.5 124.3h.1M269.5 124.3h2.9M272.4 124.3h.1M272.4 124.3v2.9M272.4 144.5h11.6M272.4 144.5h.1" fill="none" stroke="#800040" stroke-width=".25"/>
<circle cx="283.9" cy="144.5" r=".56" fill="#f0f"/>
<circle cx="283.9" cy="144.5" r=".56" fill="none" stroke="#f0f" stroke-width=".25"/>
<circle cx="272.4" cy="144.5" r=".57" fill="#f0f"/>
<circle cx="272.4" cy="144.5" r=".57" fill="none" stroke="#f0f" stroke-width=".25"/>
<path d="M272.4 124.3h11.6M272.4 124.3h.1" fill="none" stroke="#800040" stroke-width=".25"/>
<circle cx="283.9" cy="124.3" r=".56" fill="#f0f"/>
<circle cx="283.9" cy="124.3" r=".56" fill="none" stroke="#f0f" stroke-width=".25"/>
<circle cx="272.4" cy="124.3" r=".57" fill="#f0f"/>
<circle cx="272.4" cy="124.3" r=".57" fill="none" stroke="#f0f" stroke-width=".25"/>
<path d="M272.4 138.7h.1M272.4 138.7v5.8h-20.3M284 124.3h.1M284 138.7h.1M284 124.3v5.8M284 138.7v5.8M252.1 144.5h.1" fill="none" stroke="#800040" stroke-width=".25"/>
<circle cx="252.1" cy="144.5" r=".56" fill="#f0f"/>
<circle cx="252.1" cy="144.5" r=".56" fill="none" stroke="#f0f" stroke-width=".25"/>
<path d="M284 121.4h.1M284 121.4v2.9M284 144.5h.1M284 144.5v5.8" fill="none" stroke="#800040" stroke-width=".25"/>
<g fill="none" stroke="#f00" stroke-width=".25">
<path d="M284 118.5h.1M284 118.5l.8 2.3M284 118.5l-.9 2.3M208.7 135.9h8.6M208.7 132.9h8.6M234.7 127.2v2.9M234.7 135.9v2.8M237.6 124.3h8.7M252.1 130.1v8.6M260.8 124.3h8.7M272.4 127.2v2.9M272.4 135.9v2.8"/>
<path d="M283.1 120.8h1.7M283.1 120.8h.1M284 121.4h.1M284 120.8v.6M284 130.1v2.8M284 135.9v2.8M284.8 120.8h.1M281.1 150.3h5.8M281.9 151.2h4.1M282.8 152.1h2.3M282.8 152.1h.1M283.7 152.9h.5"/>
<path d="M284.2 152.9h.1M286 151.2h.1M286.9 150.3h.1"/>
</g>
<g fill="none" stroke="#00f" stroke-width=".25">
<path d="M202.9 130.1h5.8v8.6h-5.8zM231.8 132.9h5.8M234.7 134.1l1.5 .3 1.3 .7M234.7 135.9h.1M234.7 132.9h.1M234.7 134.1l-1.5 .3-1.3 .7M234.7 130.1v2.8M234.7 134.1v1.8M237.6 132.9h.1M246.3 121.4h14.5v8.7h-14.5zM269.5 132.9h5.8M272.4 134.1l1.4 .3 1.3 .7"/>
<path d="M272.4 135.9h.1M272.4 132.9h.1M272.4 134.1l-1.5 .3-1.4 .7M272.4 130.1v2.8M272.4 134.1v1.8M275.3 132.9h.1M281.1 132.9h5.8M284 134.1l1.4 .3 1.3 .7M284 135.9h.1M284 134.1l-1.6 .3-1.3 .7M284 134.1v1.8M286.9 132.9h.1"/>
</g>
<circle cx="234.7" cy="144.5" r=".56" fill="#f0f"/>
<circle cx="234.7" cy="144.5" r=".56" fill="none" stroke="#f0f" stroke-width=".25"/>
<circle cx="234.7" cy="124.3" r=".56" fill="#f0f"/>
<circle cx="234.7" cy="124.3" r=".56" fill="none" stroke="#f0f" stroke-width=".25"/>
<circle cx="283.9" cy="144.5" r=".56" fill="#f0f"/>
<circle cx="283.9" cy="144.5" r=".56" fill="none" stroke="#f0f" stroke-width=".25"/>
<circle cx="272.4" cy="144.5" r=".57" fill="#f0f"/>
<circle cx="272.4" cy="144.5" r=".57" fill="none" stroke="#f0f" stroke-width=".25"/>
<circle cx="283.9" cy="124.3" r=".56" fill="#f0f"/>
<circle cx="283.9" cy="124.3" r=".56" fill="none" stroke="#f0f" stroke-width=".25"/>
<circle cx="272.4" cy="124.3" r=".57" fill="#f0f"/>
<circle cx="272.4" cy="124.3" r=".57" fill="none" stroke="#f0f" stroke-width=".25"/>
<circle cx="252.1" cy="144.5" r=".56" fill="#f0f"/>
<circle cx="252.1" cy="144.5" r=".56" fill="none" stroke="#f0f" stroke-width=".25"/>
<circle cx="168" cy="135.8" r=".56" fill="#f0f"/>
<circle cx="168" cy="135.8" r=".56" fill="none" stroke="#f0f" stroke-width=".25"/>
<circle cx="118.7" cy="72.1" r=".56" fill="#f0f"/>
<circle cx="118.7" cy="72.1" r=".56" fill="none" stroke="#f0f" stroke-width=".25"/>
<circle cx="217.2" cy="69.2" r=".56" fill="#f0f"/>
<circle cx="217.2" cy="69.2" r=".56" fill="none" stroke="#f0f" stroke-width=".25"/>
<circle cx="214.3" cy="66.3" r=".57" fill="#f0f"/>
<circle cx="214.3" cy="66.3" r=".57" fill="none" stroke="#f0f" stroke-width=".25"/>
<circle cx="211.4" cy="63.4" r=".56" fill="#f0f"/>
<circle cx="211.4" cy="63.4" r=".56" fill="none" stroke="#f0f" stroke-width=".25"/>
<circle cx="228.8" cy="57.6" r=".57" fill="#f0f"/>
<circle cx="228.8" cy="57.6" r=".57" fill="none" stroke="#f0f" stroke-width=".25"/>
<circle cx="228.8" cy="54.7" r=".57" fill="#f0f"/>
<circle cx="228.8" cy="54.7" r=".57" fill="none" stroke="#f0f" stroke-width=".25"/>
<circle cx="156.4" cy="135.8" r=".57" fill="#f0f"/>
<circle cx="156.4" cy="135.8" r=".57" fill="none" stroke="#f0f" stroke-width=".25"/>
<circle cx="246.2" cy="57.6" r=".56" fill="#f0f"/>
<circle cx="246.2" cy="57.6" r=".56" fill="none" stroke="#f0f" stroke-width=".25"/>
<g font-size="2.6">
<text x="131.8" y="4.4">5V</text>
<text x="204.7" y="11.9">5V</text>
<text x="163.7" y="13">5V</text>
<text x="216.8" y="18" transform="rotate(-90 216.8 18)">1</text>
<text x="196.6" y="38" transform="rotate(-90 196.6 38)">9</text>
<text x="199.4" y="38" transform="rotate(-90 199.4 38)">8</text>
<text x="202.3" y="38" transform="rotate(-90 202.3 38)">7</text>
<text x="205.2" y="38" transform="rotate(-90 205.2 38)">6</text>
<text x="208.1" y="38" transform="rotate(-90 208.1 38)">5</text>
<text x="211" y="38" transform="rotate(-90 211 38)">4</text>
<text x="213.9" y="38" transform="rotate(-90 213.9 38)">3</text>
<text x="216.8" y="38" transform="rotate(-90 216.8 38)">2</text>
<text x="164.7" y="44" transform="rotate(-90 164.7 44)">40</text>
<text x="147.2" y="48.5">1</text>
<text x="147.2" y="51.4">2</text>
<text x="181.6" y="48.5">39</text>
<text x="181.6" y="51.4">38</text>
<text x="271.7" y="48.9">1</text>
<text x="271.7" y="51.8">2</text>
<text x="275.5" y="49.2">(16)</text>
<text x="80.2" y="57.2">2</text>
<text x="147.2" y="54.3">3</text>
<text x="147.2" y="57.2">4</text>
<text x="181.6" y="57.2">36</text>
<text x="181.6" y="54.3">37</text>
<text x="237.2" y="58.2">5V</text>
<text x="271.7" y="54.7">3</text>
<text x="271.7" y="57.6">4</text>
<text x="275.8" y="54.9">(1)</text>
<text x="80.2" y="60.1">1</text>
<text x="147.2" y="63">6</text>
<text x="147.2" y="60.1">5</text>
<text x="147.2" y="65.9">7</text>
<text x="181.6" y="63">34</text>
<text x="181.6" y="60.1">35</text>
<text x="181.6" y="65.9">33</text>
<text x="271.7" y="63.4">6</text>
<text x="271.7" y="60.5">5</text>
<text x="38.9" y="67.7">5V</text>
<text x="147.2" y="68.8">8</text>
<text x="181.6" y="68.8">32</text>
<text x="271.7" y="66.2">7</text>
<text x="271.7" y="69.2">8</text>
<text x="275.8" y="69.1">(6)</text>
<text x="56.9" y="75.6">5V</text>
<text x="88.5" y="75.7">5V</text>
<text x="147.2" y="74.6">9</text>
<text x="181.6" y="74.6">31</text>
<text x="181.6" y="77.5">30</text>
<text x="194.1" y="75.6">5V</text>
<text x="181.6" y="80.4">29</text>
<text x="39.8" y="87.5" transform="rotate(-90 39.8 87.5)">8</text>
<text x="45.5" y="87.5" transform="rotate(-90 45.5 87.5)">4</text>
<text x="145.7" y="89.1">10</text>
<text x="181.6" y="89.1">27</text>
<text x="181.6" y="86.2">28</text>
<text x="205.1" y="86.5">1</text>
<text x="205.1" y="89.4">2</text>
<text x="209.2" y="86.8">(14)</text>
<text x="5" y="90.1" transform="rotate(-90 5 90.1)">2</text>
<text x="7.9" y="90.1" transform="rotate(-90 7.9 90.1)">1</text>
<text x="28" y="94.9">3</text>
<text x="56.7" y="92">7</text>
<text x="145.7" y="94.9">12</text>
<text x="145.7" y="92">11</text>
<text x="181.6" y="94.9">25</text>
<text x="181.6" y="92">26</text>
<text x="205.1" y="95.2">4</text>
<text x="205.1" y="92.3">3</text>
<text x="56.7" y="100.7">2</text>
<text x="118" y="102" transform="rotate(-90 118 102)">1</text>
<text x="145.7" y="97.8">13</text>
<text x="145.7" y="100.7">14</text>
<text x="181.6" y="100.6">23</text>
<text x="181.6" y="97.8">24</text>
<text x="205.1" y="98.1">5</text>
<text x="205.1" y="101">6</text>
<text x="98.1" y="107.7" transform="rotate(-90 98.1 107.7)">3</text>
<text x="126.7" y="104.8" transform="rotate(-90 126.7 104.8)">1</text>
<text x="145.7" y="106.4">16</text>
<text x="145.7" y="103.6">15</text>
<text x="181.6" y="106.4">21</text>
<text x="181.6" y="103.6">22</text>
<text x="205.1" y="103.9">7</text>
<text x="205.1" y="106.8">8</text>
<text x="209.2" y="106.7">(7)</text>
<text x="28" y="109.3">5</text>
<text x="56.7" y="109.3">6</text>
<text x="109.3" y="113.5" transform="rotate(-90 109.3 113.5)">1</text>
<text x="135.4" y="110.6" transform="rotate(-90 135.4 110.6)">3</text>
<text x="145.7" y="109.3">17</text>
<text x="39.8" y="119" transform="rotate(-90 39.8 119)">1</text>
<text x="86.4" y="117.7">2</text>
<text x="282.5" y="117.3">5V</text>
<text x="242.8" y="123.9">1</text>
<text x="262.8" y="123.9">3</text>
<text x="80.9" y="127.7">5V</text>
<text x="98.1" y="127.7" transform="rotate(-90 98.1 127.7)">1</text>
<text x="155.7" y="126.3" transform="rotate(-90 155.7 126.3)">18</text>
<text x="167.2" y="126.3" transform="rotate(-90 167.2 126.3)">19</text>
<text x="173" y="126.3" transform="rotate(-90 173 126.3)">20</text>
<text x="120.8" y="132.5">2</text>
<text x="210.7" y="132.5">2</text>
<text x="210.7" y="135.5">1</text>
<text x="251.7" y="133.6" transform="rotate(-90 251.7 133.6)">2</text>
</g>
<g font-size="2.6" fill="#000080">
<text x="176" y="11.9">C1</text>
<text x="176" y="15.3">47uF</text>
<text x="138.9" y="19.3">D1</text>
<text x="138.9" y="22.8">LED</text>
<text x="220.8" y="27.9">R4</text>
<text x="175.8" y="35.3">C4</text>
<text x="220.8" y="31.1">4.7k</text>
<text x="136.8" y="38.2">R1</text>
<text x="136.8" y="41.7">150</text>
<text x="175.8" y="38.8">100nF</text>
<text x="150.6" y="45.3">AT89C51</text>
<text x="150.6" y="42.6">U3</text>
<text x="251.8" y="47.8">1n4007</text>
<text x="251.8" y="44.8">D3</text>
<text x="275.1" y="44.3">J1</text>
<text x="109.4" y="64.3">R2</text>
<text x="72.4" y="66.6">J2</text>
<text x="72.4" y="69.2">SIRENE</text>
<text x="109.4" y="67">22k</text>
<text x="2.5" y="76.2">J3</text>
<text x="30" y="74.8">C3</text>
<text x="30" y="77.2">100n</text>
<text x="120.2" y="75.1">C2</text>
<text x="120.2" y="77.2">10uF</text>
<text x="275.1" y="75.2">CON8</text>
<text x="2.5" y="79.6">LASER</text>
<text x="71.4" y="82.5">R3</text>
<text x="120.2" y="81.9">SW1</text>
<text x="208.5" y="82.3">J4</text>
<text x="14.7" y="89.6">D2</text>
<text x="71.4" y="85.4">100k</text>
<text x="120.2" y="84.6">RST</text>
<text x="14.7" y="92">1N4148</text>
<text x="71.2" y="101.2">R5</text>
<text x="37.3" y="104.6">LM555</text>
<text x="37.3" y="102.3">U2</text>
<text x="71.2" y="104.1">1.5k</text>
<text x="83.3" y="102.3">U4</text>
<text x="83.4" y="105.7">TSOP1738</text>
<text x="92.7" y="112.1">U4</text>
<text x="115.9" y="112.4">J7</text>
<text x="208.7" y="112.8">LCD_DATA</text>
<text x="13.8" y="116.4">C5</text>
<text x="13.8" y="119.1">10n</text>
<text x="115.9" y="115.2">CON1 J8</text>
<text x="124.6" y="118.4">CON1</text>
<text x="246.3" y="117.2">U5</text>
<text x="53.8" y="120.8">C6</text>
<text x="54.4" y="124.2">10n</text>
<text x="107.2" y="124.3">U1A</text>
<text x="133.3" y="121.4">U1C</text>
<text x="133.3" y="124.2">MAITRE</text>
<text x="246.3" y="120.1">LM7805C/TO220</text>
<text x="107.2" y="126.7">MAITRE</text>
<text x="157.9" y="131.7">12MHz</text>
<text x="160.4" y="129.1">Y1</text>
<text x="202.9" y="128.7">J6</text>
<text x="239.2" y="133.8">C10</text>
<text x="239.2" y="136.4">100uF</text>
<text x="261.6" y="133.7">C11</text>
<text x="261.6" y="136.3">220uF</text>
<text x="287.7" y="133.2">C12</text>
<text x="287.7" y="135.8">100nF</text>
<text x="92.3" y="142.1">C7</text>
<text x="113.3" y="138.7">U1B</text>
<text x="113.3" y="141.4">MAITRE</text>
<text x="202.9" y="142.1">ALIM</text>
<text x="92.3" y="144.4">10uF</text>
<text x="146.2" y="145">C8</text>
<text x="146.2" y="147.9">33pF</text>
<text x="172.7" y="145.3">C9</text>
<text x="172.7" y="148">33pF</text>
</g>
<g font-size="2.6" fill="#00f">
<text x="176.3" y="22.9" transform="rotate(-90 176.3 22.9)">+</text>
<text x="106.8" y="74.1" transform="rotate(-90 106.8 74.1)">+</text>
<text x="235.6" y="132.4">+</text>
<text x="273.3" y="132.4">+</text>
<text x="92.3" y="138.7" transform="rotate(-90 92.3 138.7)">+</text>
</g>
<g font-size="2.6" fill="#004080">
<text x="152.1" y="50.1">P1.0</text>
<text x="152.1" y="53">P1.1</text>
<text x="166.3" y="53" transform="rotate(-90 166.3 53)">VCC</text>
<text x="167" y="50.1">P0.0/AD0</text>
<text x="167" y="53">P0.1/AD1</text>
<text x="152.1" y="58.8">P1.3</text>
<text x="152.1" y="55.9">P1.2</text>
<text x="167" y="58.8">P0.3/AD3</text>
<text x="167" y="55.9">P0.2/AD2</text>
<text x="152.1" y="64.6">P1.5</text>
<text x="152.1" y="61.7">P1.4</text>
<text x="167" y="64.6">P0.5/AD5</text>
<text x="167" y="61.7">P0.4/AD4</text>
<text x="152.1" y="70.4">P1.7</text>
<text x="152.1" y="67.5">P1.6</text>
<text x="167" y="70.4">P0.7/AD7</text>
<text x="167" y="67.5">P0.6/AD6</text>
<text x="152.1" y="76.2">RST</text>
<text x="168.7" y="76.2">EA/VPP</text>
<text x="164.8" y="79.1">ALE/PROG</text>
<text x="171" y="82">PSEN</text>
<text x="167.5" y="87.8">P2.7/A15</text>
<text x="48.9" y="93.6">DIS</text>
<text x="152.1" y="90.7">P3.0/RXD</text>
<text x="152.1" y="93.6">P3.1/TXD</text>
<text x="167.5" y="93.6">P2.5/A13</text>
<text x="167.5" y="90.7">P2.6/A14</text>
<text x="32.2" y="96.4">OUT</text>
<text x="41.4" y="96.4" transform="rotate(-90 41.4 96.4)">VCC</text>
<text x="47.2" y="96.1" transform="rotate(-90 47.2 96.1)">RST</text>
<text x="152.1" y="99.4">P3.3/INT1</text>
<text x="152.1" y="96.4">P3.2/INT0</text>
<text x="167.5" y="99.4">P2.3/A11</text>
<text x="167.5" y="96.4">P2.4/A12</text>
<text x="47.7" y="102.2">TRG</text>
<text x="152.1" y="102.2">P3.4/T0</text>
<text x="152.1" y="105.2">P3.5/T1</text>
<text x="167.5" y="102.2">P2.2/A10</text>
<text x="168.9" y="105.2">P2.1/A9</text>
<text x="32.2" y="110.9">CV</text>
<text x="47.8" y="110.9">THR</text>
<text x="152.1" y="108">P3.6/WR</text>
<text x="152.1" y="110.9">P3.7/RD</text>
<text x="168.9" y="108">P2.0/A8</text>
<text x="41.4" y="114.1" transform="rotate(-90 41.4 114.1)">GND</text>
<text x="91.3" y="119.6">VCC</text>
<text x="157.6" y="119.9" transform="rotate(-90 157.6 119.9)">XTAL2</text>
<text x="169.2" y="119.9" transform="rotate(-90 169.2 119.9)">XTAL1</text>
<text x="175" y="119.9" transform="rotate(-90 175 119.9)">GND</text>
<text x="99.7" y="122.8" transform="rotate(-90 99.7 122.8)">GNDOUT</text>
<text x="247" y="125.4">IN</text>
<text x="254.8" y="125.4">OUT</text>
<text x="253.3" y="129.4" transform="rotate(-90 253.3 129.4)">GND</text>
<text x="114.7" y="134.1">IN</text>
</g>
<g font-size="2.6" fill="#1d1d1b">
<text x="282.1" y="58.4">VDD</text>
<text x="282.1" y="55.6">VSS</text>
<text x="282.1" y="64.2">RS</text>
<text x="282.1" y="61.3">V0</text>
<text x="282.1" y="67.1">RW</text>
<text x="282.1" y="70">E</text>
<text x="215.8" y="87.4">DB7</text>
<text x="215.8" y="93.2">DB5</text>
<text x="215.8" y="90.3">DB6</text>
<text x="215.8" y="101.9">DB2</text>
<text x="215.8" y="99">DB3</text>
<text x="215.8" y="96.1">DB4</text>
<text x="215.8" y="107.7">DB0</text>
<text x="215.8" y="104.8">DB1</text>
</g>
</svg>
